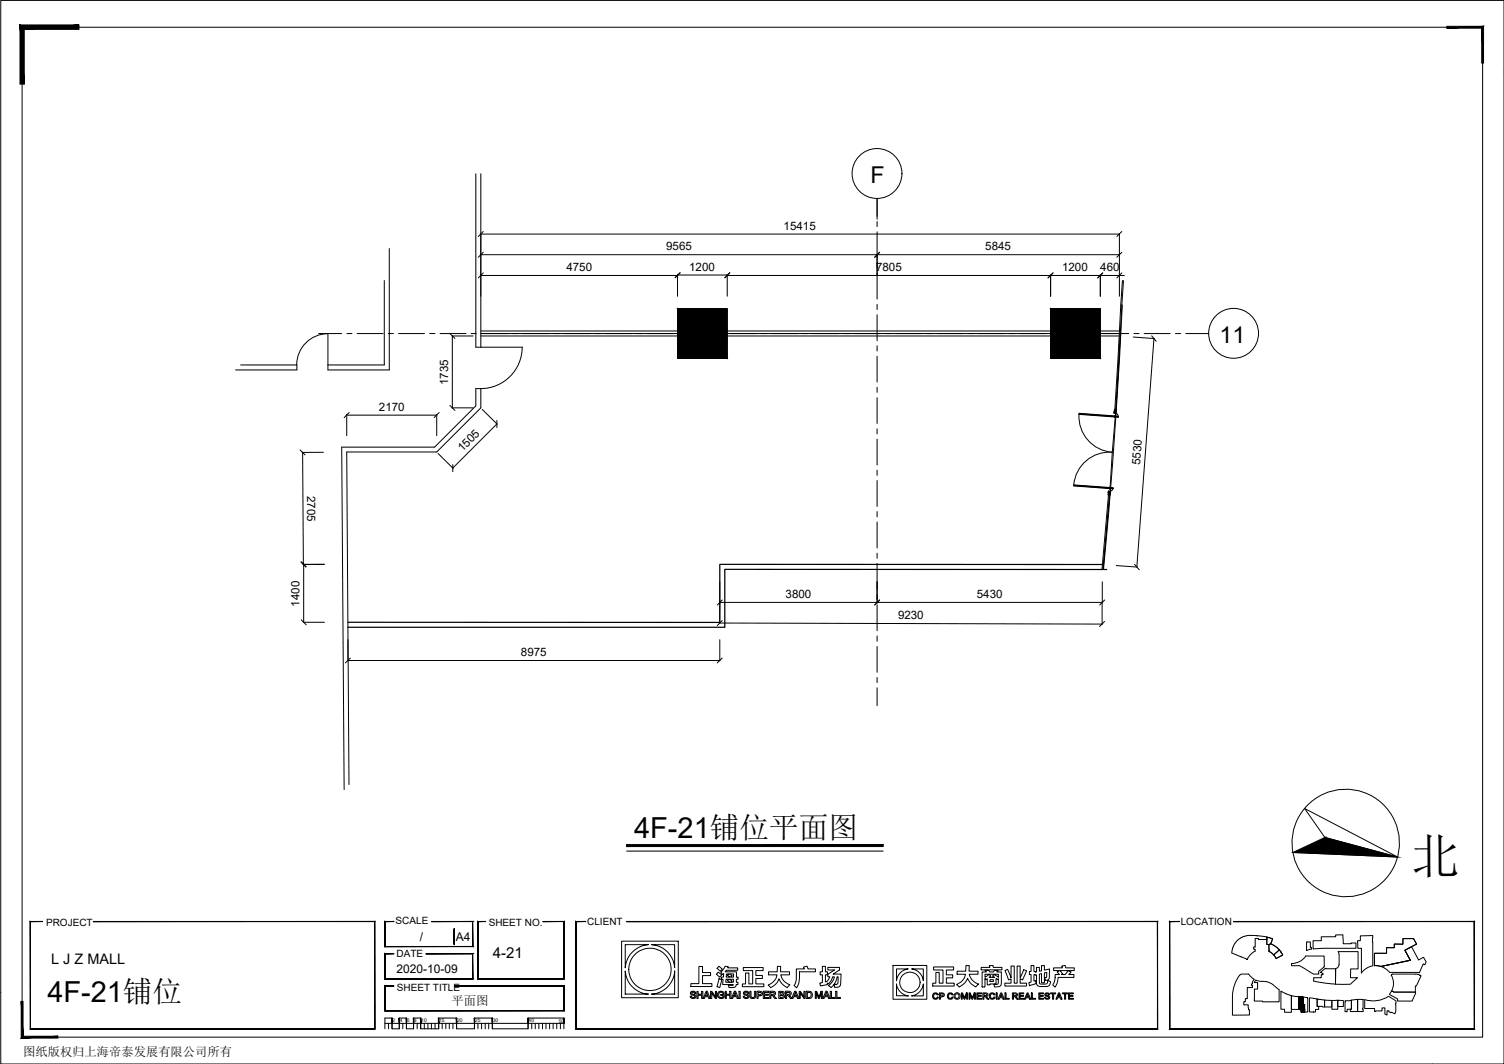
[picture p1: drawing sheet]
<svg xmlns="http://www.w3.org/2000/svg" width="420mm" height="297mm" viewBox="0 0 420 297" stroke-linecap="round" stroke-linejoin="round" font-family="sans-serif">
<g fill="none" stroke="#000" stroke-width=".28">
<path d="M245 55.4v5M245 61.8v1.5M245 64.7v7.3M245 73.4v1.4M245 76.3v7.2M89 93.1h6.4M96.9 93.1h1.4M99.8 93.1h7.2M108.5 93.1h1.4M111.3 93.1h7.3M120 93.1h1.5M122.9 93.1h7.3"/>
<path d="M131.6 93.1h1.5M134.5 93.1h7.2M143.2 93.1h1.4M146.1 93.1h7.2M154.8 93.1h1.4M157.6 93.1h7.3M166.3 93.1h1.5M169.2 93.1h7.2M177.9 93.1h1.5M180.8 93.1h7.2M189.5 93.1h1.4M192.4 93.1h7.2"/>
<path d="M201 93.1h1.5M203.9 93.1h7.3M212.6 93.1h1.5M215.5 93.1h7.3M224.2 93.1h1.4M227.1 93.1h7.2M235.8 93.1h1.4M238.7 93.1h7.2M245 84.9v1.5M245 87.9v7.2M245 96.5v1.5M245 99.4v7.3"/>
<path d="M247.4 93.1h1.4M250.2 93.1h7.3M258.9 93.1h1.5M261.8 93.1h7.2M270.5 93.1h1.4M273.4 93.1h7.2M282.1 93.1h1.4M284.9 93.1h7.3M293.6 93.1h1.5M296.5 93.1h7.3M305.2 93.1h1.5M308.1 93.1h7.2"/>
<path d="M316.8 93.1h1.4M319.7 93.1h7.2M328.4 93.1h1.4M331.3 93.1h6.4M245 108.1v1.4M245 111v7.2M245 119.7v1.4M245 122.6v7.2M245 131.3v1.4M245 134.1v7.3M245 142.8v1.5M245 145.7v7.3"/>
<path d="M245 154.4v1.5M245 157.3v7.2M245 166v1.4M245 168.9v7.2M245 177.5v1.5M245 180.5v7.2M245 189.1v1.5M245 192v5"/>
</g>
<!-- layer: 0 -->
<g fill="none" stroke="#000" stroke-width=".28">
<path d="M.2 .1h420v296.9h-420zM6.2 7.6h408v281.9h-408zM135 64.6l-1.4 1.4M135 76.2l-1.4 1.4M135 70.4l-1.4 1.4M190 76.2l-1.4 1.4M190 76.1l-1.4 1.4M203.9 76.1l-1.4 1.4M203.9 76.2l-1.4 1.4M245.7 70.4l-1.4 1.4M294.2 76.2l-1.4 1.4M308.1 76.2l-1.4 1.4"/>
<path d="M313.4 64.6l-1.4 1.4M313.4 76.2l-1.4 1.4M313.4 70.4l-1.4 1.4M125.7 93.1l1.4 1.4M321.7 93.8l1.3 1.5M97.5 115.2l-1.4 1.4M122.7 115.2l-1.4 1.4M125.7 113.2l1.4 1.4M138.8 117.4v2M83.8 125.6l1.4 1.4M126.5 129.7v2M84.1 156.9l1.4 1.4"/>
<path d="M84.2 156.8l1.4 1.4M316.9 157.6l1.4 1.5M84.2 173l1.4 1.4M201.8 173.3l-1.4 1.4M201.8 167.5l-1.4 1.4M245.7 167.5l-1.4 1.4M308.6 173.5l-1.4 1.4M308.6 167.5l-1.4 1.4M97.9 183.7l-1.4 1.4M201.8 183.7l-1.4 1.4M175 237.6h71.7M361.2 238l29.2 1.3"/>
<path d="M364.4 225.7l26 13.6-20.3-5.5zM107.5 285.7h50v1.5M108.5 285.7v1.5M109.5 285.7v1.5M111.5 285.7v1.5M112.5 285.7v1.5M113.5 285.7v1.5M115.5 285.7v1.5M116.5 285.7v1.5M117.5 285.7v1.5M118.5 285.7v1.5M119.5 285.7v1.5"/>
<path d="M120.5 285.7v1.5M121.5 285.7v1.5M122.6 285.7v1.5M123.5 285.7v1.5M124.5 285.7v1.5M125.5 285.7v1.5M126.5 285.7v1.5M127.6 285.7v1.5M132.5 285.7v1.5M133.5 285.7v1.5M134.5 285.7v1.5M135.6 285.7v1.5"/>
<path d="M136.5 285.7v1.5M137.5 285.7v1.5M147.5 285.7v1.5M148.5 285.7v1.5M149.5 285.7v1.5M150.5 285.7v1.5M151.6 285.7v1.5M152.5 285.7v1.5M153.5 285.7v1.5M154.5 285.7v1.5M155.5 285.7v1.5M156.5 285.7v1.5"/>
<path d="M157.5 284.2h-10v3h-10v-3h-5v3h-4.9v-3h-5v3h-5.1v-3h-2v3h-2v-3h-2v3h-2v-3h-2v3"/>
<circle cx="375.9" cy="235.3" r="15"/>
</g>
<g fill="#000" stroke="#000" stroke-width=".28">
<path d="M362.8 278.2l1.3 .2zM363.5 282h.9v.5z"/>
<path d="M413.9 7.9v9.7h.5zM413.9 7.9l.5-.5v10.2zM404.2 7.9h9.7l.5-.5zM404.2 7.4h10.2l-10.2 .5z"/>
<path d="M5.6 7v16.5h1.2zM5.6 7l1.2 1.2v15.3zM5.6 7l1.2 1.2 15.3-1.2zM6.8 8.2l15.3-1.2v1.2z"/>
<path d="M175 235.8v.5l71.7-.5zM175 236.3l71.7-.5v.5z"/>
<path d="M370.1 233.8l20.3 5.5-24.3-1.1zM361.2 238l4.9 .2 4-4.4z"/>
<path d="M26.1 257.2h78.6zM26.1 257.3l78.6-.1zM104.7 257.2v30.1zM104.6 257.3l.1 30zM8.5 287.3h96.2zM8.5 287.3l96.1-.1zM8.5 257.2v30.1zM8.5 257.2v30zM8.5 257.2h3.4zM8.5 257.3l3.4-.1z"/>
<path d="M120.6 257.2h11.5zM120.6 257.3l11.5-.1zM132 257.3l.1 7zM132 257.3l.1 7zM107.5 264.3h24.6zM107.5 264.3l24.5-.1zM107.5 257.2v7.1zM107.5 257.2l.1 7zM107.5 257.2h2.5zM107.6 257.3l2.4-.1z"/>
<path d="M126.9 259.3v4.4zM126.9 259.3v4.4z"/>
<path d="M151.7 257.2h5.9zM151.7 257.3l5.9-.1zM157.6 257.2v16.1zM157.5 257.3l.1 16zM133.5 273.3h24.1zM133.5 273.3l24-.1zM133.5 257.2v16.1zM133.5 257.2l.1 16zM133.5 257.2h2.1zM133.6 257.3l2-.1z"/>
<path d="M175 257.2h148.4zM175 257.3l148.4-.1zM323.4 257.2v30.1zM323.3 257.3l.1 30zM160.9 287.3h162.5zM160.9 287.3l162.4-.1zM160.9 257.2v30.1zM160.9 257.2l.1 30zM160.9 257.2h2.7zM161 257.3l2.6-.1z"/>
<path d="M344.6 257.2h67.3zM344.6 257.3l67.3-.1zM411.9 257.2v30.1zM411.9 257.3v30zM326.7 287.3h85.2zM326.7 287.3l85.2-.1zM326.7 257.2v30.1zM326.7 257.2l.1 30zM326.7 257.2h2.8zM326.8 257.3l2.7-.1z"/>
<path d="M5.9 279.6l.5 9.7v-9.7zM5.9 279.6l.5 9.7-.5 .5zM6.4 289.3l-.5 .5 10.3-.5zM5.9 289.8l10.3-.5v.5z"/>
<path d="M119 266.2h13.1zM119 266.3l13.1-.1zM132 266.3l.1 7zM132 266.3l.1 7zM107.5 273.3h24.6zM107.5 273.3l24.5-.1zM107.5 266.2v7.1zM107.5 266.2l.1 7zM107.5 266.2h2.5zM107.6 266.3l2.4-.1z"/>
<path d="M127 275.2h30.6zM127 275.3l30.6-.1zM157.6 275.2v7zM157.5 275.3l.1 6.9zM107.5 282.2h50.1zM107.5 282.2l50-.1zM107.5 275.2v7zM107.5 275.2l.1 6.9zM107.5 275.2h2.5zM107.6 275.3l2.4-.1z"/>
<path d="M362.8 278.4l1.3 2v-2zM362.8 278.4l1.3 2h-1.3z"/>
<path d="M109.5 284.2l.1 1.5zM109.5 284.2l.1 1.5z"/>
<path d="M111.5 284.2l.1 1.5zM111.5 284.2l.1 1.5z"/>
<path d="M113.5 284.2l.1 1.5zM113.5 284.2l.1 1.5z"/>
<path d="M115.5 284.2l.1 1.5zM115.5 284.2l.1 1.5z"/>
<path d="M117.5 284.2l.1 1.5zM117.5 284.2l.1 1.5z"/>
<path d="M122.5 284.2l.1 1.5zM122.5 284.2l.1 1.5z"/>
<path d="M127.5 284.2l.1 1.5zM127.5 284.2l.1 1.5z"/>
<path d="M132.5 284.2l.1 1.5zM132.5 284.2l.1 1.5z"/>
<path d="M137.5 284.2l.1 1.5zM137.5 284.2l.1 1.5z"/>
<path d="M147.5 284.2l.1 1.5zM147.5 284.2l.1 1.5z"/>
<path d="M157.5 284.2l.1 1.5zM157.5 284.2l.1 1.5z"/>
<path d="M362.8 280.4h1.6zM362.8 280.4h1.6z"/>
<path d="M362.8 280.4l1.6 1.4v-1.4zM362.8 280.4l1.6 1.4h-1.6z"/>
<path d="M363.2 281.8l1.2 .2v-.2zM363.2 281.8l1.2 .2h-.9z"/>
<path d="M363.5 282.5h.9zM363.5 282l.9 .5h-.9z"/>
</g>
<!-- layer: L03-LEASE -->
<path d="M134.3 93.1h178.8M313.5 85.2a1616.9 1616.9 0 0 1-5.2 73.8" fill="none" stroke="#000" stroke-width=".28"/>
<!-- layer: L04-DR -->
<path d="M91.6 93.2a8.7 8.7 0 0 0-8.7 8.7M91.6 93.2v8.7M134.3 96.9h11.6a11.6 11.6 0 0 1-11.6 11.6" fill="none" stroke="#000" stroke-width=".28"/>
<!-- layer: L04-WAL -->
<path d="M132.9 48.5v48.4h1.4v-48.4M108.8 69.4v33.9h-17.2v-1.4h15.8v-23.6M67.2 101.9h15.7v1.4h-17.1M134.3 108.5v5.4l-12.3 12.3h-25.1l.6 92.8M134.4 108.5h-1.5v4.8l-11.5 11.5h-25.9l.6 95.6" fill="none" stroke="#000" stroke-width=".28"/>
<!-- layer: GLASS -->
<g fill="none" stroke="#000" stroke-width=".28">
<path d="M313.6 78.3l-2.2 36.6h.3l2.2-36.6M301.4 115.7a10 10 0 0 0 9.3 10.5M301.5 115.4l10.9 .8v.3l-10.9-.8zM301.5 115.5l10.9 .8M311.1 115h.6M311.3 114.4l.1 .5 .3 .1v.2l-.5-.1zM311.4 116v.6M311.5 115.3l.7 .3 .2 .8-10.9-.8M311.7 114.4l.1 .9-.6 .1v-.2h.5zM300 135.4l10.9 .8v.3l-10.9-.8zM300 135.5l10.9 .8-10.9-.8M309.5 137.4l.6 .1"/>
<path d="M309.6 137.4l.1 .8v-.6M309.6 137.1l.6 .2-.1 .9-.1-.8-.4-.1zM309.7 137.6l.3 .1-1.9 21.3M309.7 137.6l-1.9 21.4M309.7 136.3h.6M310 136v.6M310 137.4v.2h-.3M310.7 126.3a10 10 0 0 0-10.7 9.1M310.9 136.3l-.3 .6-.7 .3"/>
<circle cx="311.4" cy="116.3" r=".11"/>
<circle cx="309.9" cy="136.2" r=".11"/>
</g>
<!-- layer: WALL -->
<g fill="#000" stroke="#000" stroke-width=".28">
<path d="M189.3 86.2l13.9 13.9v-13.9zM189.3 86.2l13.9 13.9h-13.9z"/>
<path d="M293.5 86.2l13.9 13.9v-13.9zM293.5 86.2l13.9 13.9h-13.9z"/>
</g>
<!-- layer: L04-COL -->
<path d="M189.3 86.2h13.9v13.9h-13.9zM293.5 86.2h13.9v13.9h-13.9z" fill="none" stroke="#000" stroke-width=".28"/>
<!-- layer: 4F15-16-06.16.2006 -->
<path d="M313 93.1l-1.2 20.6-1.8 23.7-1.9 21.6" fill="none" stroke="#000" stroke-width=".28"/>
<!-- layer: DIM -->
<g fill="none" stroke="#000" stroke-width=".28">
<path d="M245 55.4v5.8M134.3 65.2v17.5M134.3 65.3h178.4M134.3 76.9h55M134.3 71.1h178.4M189.3 76.7l13.9 .1M189.3 76.8v5.9M203.2 76.9h104.2M203.2 76.7v6M245 71v5.9M293.5 76.8v5.9M306 76.9h8.1"/>
<path d="M307.4 76.8v5.9M312.7 65.2v17.5M126.3 93.8h5.9M126.4 93.8v20.1M316.6 94.1l5.9 .4M322.4 94.5l-4.8 63.8M96.9 115.8v5.9M96.9 115.9h25.1M122 115.8v5.9M126.3 113.9h5.9M134.7 114.3l4.2 4.1M138.8 118.3l-12.4 12.4"/>
<path d="M84.5 126.3l.3 31.3M90.3 126.3h-5.9M122.4 126.6l4.2 4.2M84.8 157.6h5.8M84.8 157.5v16.3M90.6 157.6h-6M311.8 157.9l5.9 .4M84.8 173.7h5.8M97.2 178.6v5.9M201 173.9l106.9 .3M201.1 162.4v5.9M201.1 178.6v5.9"/>
<path d="M245 162.4v5.9M307.9 168.4v5.9M307.9 162.4v5.9M307.9 168.2h-106.8l-.1 5.9M97.2 184.4h103.9"/>
<circle cx="245" cy="48.4" r="7"/>
<circle cx="344.6" cy="93.1" r="7"/>
</g>
<!-- layer: SK053$0$L01-WIN -->
<path d="M134.3 93.8h55M134.3 92.4h55M203.2 93.8h90.3M203.2 92.4h90.3M307.4 93.8h5.3M307.4 92.4h5.4" fill="none" stroke="#000" stroke-width=".28"/>
<!-- layer: WALL -->
<path d="M308 157.6h-106.9v16.2l-103.9-.1M309.2 159l-106.7-.1v16.2h-105.3" fill="none" stroke="#000" stroke-width=".34"/>
<g fill="none" stroke="#000" stroke-width=".28">
<path d="M344.2 266.1l4.3 1.7M344.2 265.2l-.1 .9M344.4 264.5l-.1 .6M346.3 272.3a10.2 10.2 0 0 0-2 5.7v5.4h4.7v-1.5h-.2l-.1-1.4h-1.2v-.9h.4v-.8h.5v-3.1h1.5v-.6h-.3v-.4h.3v-.6l.5-.7M346.3 272.3l.5-.4h2l1.6 1.5M350.6 265.5l-1.3 1-.8 1.3M351.1 261.2h-.2a5.5 5.5 0 0 0-6.5 3.3M351.2 261.2l2.7 .4M351.2 261.2v.1M352.5 274l-1.7-.4-.4 .6 .9 .1v1.8h-.9v3.4h2.3v.2h4.6v-3.4l-2-1.6-1.5-.6M352.5 274l1.3 .1M353.9 261.6l1.6 .5"/>
<path d="M353.9 261.6v2.1h.6v1.8v-1.8l.5-.2 .5-1.3-.5 1.3-1.1 .2zM353.9 261.6v.7h-2.4v-.3h-.9v2.4h-.4v.6h.4v.5M354.5 265.6a4.4 4.4 0 0 1 2 2l-.9-1.2zM355 263.5a6.5 6.5 0 0 1 2.8 2.2l-1.3-1.3zM357.4 265.2l-1.5 1.4M357.8 265.7l.5 .9M357.8 265.7v.1M357.8 276.7l1.5 .8 1.5 .4v4.7h-1.9v-.8h-1.1zM358.3 266.6l-1.8 1M360.8 277.9l2 .3v3.6h-2zM362.8 278.2l1.3 .2v2h.3v2.1h-.9v-.5l-.7-.2zM364.1 278.4l1.2 .1v4h-.9v-2.1h-.3z"/>
<path d="M364.8 266.9a4.9 4.9 0 0 1-4 2.1v.6h2.2l3.9 2.3h1.5v-.7l1.6-1.3-.1-3h-5.1M365.8 278.6l2.2 .3v2.1h.6l-.2 .8h-.9v.7h-1.7zM366.3 265l-1.3 .4v-2.4h1.1v1.5h.3v.5M366.8 262.6h2.3v-1.1h4v-.5h2.1v2.5l3.6-.2v1.4l-12 .2zM367 273.9l2.1 .4M367 273.9v-.9h2.1v-.9h.5v-.3l-.7-.4 1.3-1.1 2.9 .2v4.3l-4-.5M368.4 279l-.4-.1v2.1l2 .1v-1.9l-1.6-.2M370 279.2l2.1 .1v1.8h-2.1zM372.1 279.3h1.6v2.5h-1.6zM373.7 279.3h1.6v1.7h-1.6zM373.8 265.7l.3 .7M373.8 265.7h5.6v4.8h-2.1v1.4v1.1h1.9l-2 1.8h-4.1v-4.3"/>
<path d="M374.1 269.2l-.2 .7-.8 .5M374.1 266.4v2.9M375.8 279.4l1.7-.2v2.6h-1.2v.6h-.5zM377.5 279.2l1.8-.2v3.4h-2.1v-.6h.3zM379.3 279h1.5v2.5h-.2l.2 .9h-1.5zM380.3 271.6l1.4-1.3 1.8-.7v-8.4l-3.5 .1v1.3h-.7v2.1h1v6.9M384 266.1h3.4v-1.5h2.1v-1h2.4v-1.6h3l.8 1.6-3.2 1.7 1.5 2.8-8.3 1.7-1.7-.2zM385.7 269.8l8.3-1.7-1.5-2.8 1.8-1 2 3.7 1.4-.8 .7 1.3-.3 .8-.5-.2-1.1 2.5-8.3-.1-1.1-1.1zM387.9 278.1a7.9 7.9 0 0 1-6.6 1v2.4h2.7v.9h.3v-.2h1.8v-.8h.8v1.7l.6 .3v-1.2h.5v.3l1.7 .5 .2-.6 .1-3-2.1-1.2M388.7 272.2a4.6 4.6 0 0 1-.5 5.4M388.7 272.3l.2-.4h7l1.1 .6-1.3 2.7h-.3v1.8h-6l-.6-.4 .6 .4h6l.1 .3-1 2.2h-4.1v-.6l-2.2-1.2"/>
</g>
<g fill="none" stroke="#000" stroke-width=".28">
<path d="M173.7 262.7h15.8v15.8h-15.8zM174.7 263.7h6.4a7 7 0 0 0-6.4 6.5zM174.7 271.1a6.9 6.9 0 0 0 6.4 6.4h-6.4zM182 277.5a6.8 6.8 0 0 0 6.5-6.4v6.4zM182 263.7h6.5v6.5a6.9 6.9 0 0 0-6.5-6.5zM192.9 277a.87 .87 0 0 1 1.5 .3l-.3 .1-.3-.4-.5 .1a.44 .44 0 0 0 .1 .5 .44 .44 0 0 0 .5 0 .62 .62 0 0 1 .5 .8 .62 .62 0 0 1-.9 .4l-.5-.2-.2-.4 .3-.1 .2 .3 .5 .1 .3-.2-.1-.3a.91 .91 0 0 1-1.1-1zM194.7 276.8h.3v.8h1v-.8h.3v2h-.3v-.9h-1v.9h-.3zM195.2 269.8h1.1v1.7h2.2v.9h-2.2v2.2h2.6v.8h-5.9v-.8h2.2zM197.3 276.7h.3l.8 2.1h-.3l-.2-.6h-.9l-.2 .6h-.4zM197.4 277.1l.3 .9h-.6zM198.5 276.8h.1a2.47 2.47 0 0 1 1.3 1.5v-1.5h.3v2h-.3l-1.1-1.7v1.7h-.3zM200.6 271.4l1 .7-.6 .7-.8-.8z"/>
<path d="M200.8 276.9l.9-.1 .4 .2 .2 .3-.2 .1a.7 .7 0 0 0-1-.3 .7 .7 0 0 0-.1 1.1 .7 .7 0 0 0 1 0v-.3h-.6v-.2h.9a1.02 1.02 0 0 1-1.3 1.1 1.02 1.02 0 0 1-.4-1.7zM200.8 269.8l1 .7-.5 .7-1-.9zM200.9 273.2l.7 .3-.5 2.2-.8-.2zM202.6 269.8l.9 .1-.2 .3h2.8v.7h-1.2a2.56 2.56 0 0 0-2.1 .1l-.2 .3h3.1v1.5h.5v.6h-.5v.8h.5v.7h-.5a1.3 1.3 0 0 1-2.1 .6l-.1-.4h1.3l.1-.2h-3l.1-1.5h-.5v-.6l.6-.1 .1-.9-.3 .3-.5-.6zM202.6 276.8h.3v.8h1v-.8h.3v2h-.3v-.9h-1v.9h-.3zM202.8 273.4h.8l-.4 .4 .7 .4h-1.2zM203 271.9h.6l-.4 .4 .7 .5h-1zM203.8 273.4h1.1v.8h-.8l.4-.3zM203.8 271.9h1.1v.9h-.8l.4-.4zM205.1 276.7h.4l.8 2.1h-.3l-.2-.6h-.9l-.2 .6h-.4zM205.3 277.1l.4 .9h-.7zM206.5 276.8h.3v2h-.3z"/>
<path d="M207.6 270.1h5.6v.9h-2v1.3h1.8v.9h-1.8v1.5h2.2v.7h-6v-.7h.9v-3.1h.9v3.1h1.1v-3.7h-2.7zM207.7 277a.87 .87 0 0 1 1.5 .3l-.3 .1-.3-.4-.5 .1a.44 .44 0 0 0 .1 .5 .44 .44 0 0 0 .5 0 .63 .63 0 0 1 .5 .8 .63 .63 0 0 1-.9 .4l-.5-.2-.2-.4 .3-.1 .2 .3 .5 .1 .3-.2-.1-.3a.9 .9 0 0 1-1.1-1zM209.5 276.8h.3v.6a.64 .64 0 0 0 .1 .8 .64 .64 0 0 0 .8 .2l.1-1.6h.3v.6a.91 .91 0 0 1-.7 1.4 .91 .91 0 0 1-.9-1.3zM211.5 276.7a1.19 1.19 0 0 1 1.5 .8 1.15 1.15 0 0 1-1.2 .5v.8h-.3zM211.8 277.1a.64 .64 0 0 1 .9 .4l-.9 .2zM213.2 276.7h1.6v.4h-1.2v.5h1.1v.3h-1.1v.6h1.2v.3h-1.6zM214.7 271.3h2.4l.1-1.5h.9v1.5h2.5v.8h-2.5a3.8 3.8 0 0 0 2.5 2.8l-.6 .8a4.3 4.3 0 0 1-2.4-2.5 4.2 4.2 0 0 1-2.3 2.5l-.7-.7a3.8 3.8 0 0 0 2.4-2.9h-2.3zM215.1 276.7h.7a.63 .63 0 0 1 .9 .4 .63 .63 0 0 1-.5 .8l.7 .9h-.4l-.7-.9h-.5v.9h-.2zM215.3 277.1h.6a.3 .3 0 0 1 .4 .2 .3 .3 0 0 1-.4 .3h-.6zM217.6 276.8h.8a.53 .53 0 0 1 .6 .2 .53 .53 0 0 1-.1 .7 .65 .65 0 0 1 .1 .9 .65 .65 0 0 1-.9 .2h-.5zM217.9 277.1h.8a.42 .42 0 0 1-.3 .5 .42 .42 0 0 1-.5-.2zM217.9 277.9h.2a.43 .43 0 0 1 .5 0 .43 .43 0 0 1 .1 .5l-.8 .1z"/>
<path d="M219.4 276.8l.8-.1a.62 .62 0 0 1 .8 .4 .62 .62 0 0 1-.5 .8l.8 .9h-.5l-.7-.9h-.3v.9h-.4zM219.8 277.1h.3a.3 .3 0 0 1 .5 .1 .3 .3 0 0 1-.2 .4h-.6zM222 276.7h.3l.9 2.1h-.4l-.2-.6h-.9l-.2 .6h-.4zM222.2 277.1l.3 .9h-.7zM222.5 270.5h2.2l-.2-.6 .9-.2 .3 .8h2.1v.8h-4.4v1.2a5.9 5.9 0 0 1-.9 3.3l-.7-.7a8 8 0 0 0 .7-3.9zM223.3 276.8h.3l1 1.5v-1.5h.3v2h-.3l-1-1.7v1.7h-.3zM225.2 276.7h.4a1.08 1.08 0 0 1 1.4 1.1 1.08 1.08 0 0 1-1.5 1h-.3zM225.6 277.1a.76 .76 0 0 1 1 .6 .76 .76 0 0 1-1 .7zM227.8 276.8h.3l.7 1.5 .6-1.5h.3v2a.82 .82 0 0 1-.3-1.2l.1-.5-.6 1.6-.3 .1-.6-1.7v1.7h-.2zM229.7 269.8h.9v1.5h.5v.8h-.5v2a1.49 1.49 0 0 0 1.2-1.4h-.5v-.7l1.8-1.2h-1.8v-.7h3.2v.7l-1.8 1.1h2.3l-.1 2.2a1.29 1.29 0 0 1-.4 1.3 1.29 1.29 0 0 1-1.4 .2l-.1-.7-.8 .8-.8-.5a3.9 3.9 0 0 0 1.7-2.5h-.5l-.9 1.7-.3 .3-.3-.3v.5l-1.9 .3-.2-.8 .7-.1v-2.2h-.6v-.8h.6zM230.7 276.7h.4l.8 2.1h-.4l-.2-.6h-.9l-.2 .6h-.3zM230.9 277.1l.3 .9h-.7z"/>
<path d="M231.9 276.8h.4v1.7h1v.3h-1.4zM233.5 276.8h.3v1.7h1v.3h-1.3zM233.8 272.7h.3v1.4a.74 .74 0 0 1-.3 .7 .74 .74 0 0 1-.8 0l.6-1.1zM249.5 269.5h9.4v9.5h-9.4zM250.4 274.7a3.9 3.9 0 0 0 3.3 3.3h-3.3zM250.4 270.5h3.3a3.7 3.7 0 0 0-3.3 3.3zM254.6 278a3.9 3.9 0 0 0 3.3-3.3v3.3zM254.7 270.5h3.2v3.3a3.8 3.8 0 0 0-3.2-3.3zM260.8 269.9h5.6v.9h-2v1.3h1.7v.9h-1.7v1.5h2.2v.8h-6v-.8h.9v-3h.9v3h1v-3.7h-2.6zM260.8 277.3l.4-.1a.71 .71 0 0 1 .9 .5l-.3 .1a.48 .48 0 0 0-.5-.4 .48 .48 0 0 0-.4 .5l-.1 .3a.54 .54 0 0 0 .5 .5 .54 .54 0 0 0 .6-.4l.2 .1a.89 .89 0 0 1-1.4 .4 .89 .89 0 0 1 .1-1.5zM262.4 277.2h.1a.83 .83 0 0 1 .9 0 .83 .83 0 0 1 .3 .8l-1 .3v.7h-.3zM262.7 277.4l.7 .1a.36 .36 0 0 1-.2 .5 .36 .36 0 0 1-.5-.2z"/>
<path d="M265 277.3l.3-.1a.71 .71 0 0 1 .9 .5l-.3 .1a.48 .48 0 0 0-.5-.4 .48 .48 0 0 0-.4 .5v.3a.54 .54 0 0 0 .5 .5 .54 .54 0 0 0 .5-.4l.3 .1a.89 .89 0 0 1-1.4 .4 .89 .89 0 0 1 .1-1.5zM267.4 271.1h2.4v-1.5h1l-.1 1.5h2.5v.9h-2.4a4 4 0 0 0 2.5 2.7l-.7 .8a4.3 4.3 0 0 1-2.3-2.4 3.7 3.7 0 0 1-2.5 2.3l-.5-.6a3.7 3.7 0 0 0 2.4-2.8h-2.3zM268.6 277.2h.3l.5 1.4 .6-1.4h.3v1.8h-.3l.1-1.5-.6 1.5h-.2l-.5-1.5v1.5h-.2zM270.7 277.2h.4l.5 1.4 .5-1.4h.4v1.8l-.3-.1v-1.4l-.5 1.5-.2-.1-.5-1.4v1.5h-.3zM272.9 277.2h1.3v.2h-1v.5h1v.3h-1v.5h1.1v.3h-1.4zM274.1 270.1h2.4l-.1-.5h1.1v.5h2.4v.6h-5.8zM274.4 271.3h1.1l-.3-.4h1a.72 .72 0 0 0 1.1 .4h.2a.82 .82 0 0 1 1.1-.4h.2l-.3 .4h1.2v3.1a.87 .87 0 0 1-.7 1l-1.2 .1-.1-.7a.9 .9 0 0 0 1.2-.5v-1.1l-.2 .3-.4-.3-.1 1.5h-1.6v.2h-.8v-1.7l-.4 .3-.2-.3v2.3h-.8zM274.6 277.2h.1a.98 .98 0 0 1 1.3 .6l-.4 .4 .6 .8h-.4l-.5-.8h-.4v.8h-.3zM274.9 277.4l.8 .1a.44 .44 0 0 1-.3 .5 .44 .44 0 0 1-.5-.2zM275.2 272h3.7v.8l-1.2-.7-.4 .4 .6 .4h-1.6l.5-.4-.5-.5-1.1 .8zM276.6 273.5h.9v.5h-.9zM276.6 277.3l.9-.1 .5 .5-.4 .1a.47 .47 0 0 0-.5-.4 .47 .47 0 0 0-.4 .5v.3a.54 .54 0 0 0 .5 .5 .54 .54 0 0 0 .5-.4l.2 .1a.71 .71 0 0 1-.6 .7 .71 .71 0 0 1-.8-.5l-.1-.5z"/>
<path d="M278.3 277.2h.3v1.8h-.3zM279.6 277.2h.2l.8 1.8h-.4l-.1-.5h-.8l-.2 .5h-.3zM279.7 277.5l.3 .8h-.6zM280.8 271l.7-.4 .9 2.3v-3.2h.3a.51 .51 0 0 1 .7 .1 .51 .51 0 0 1-.1 .7v4h.8v-4.8h.9v3.3l1-2.3 .8 .3-1.1 2.5-.7-.3v1.3h1.8v.8h-6.1a.53 .53 0 0 1 .3-.8h1.4v-1.2l-.7 .2zM280.8 277.2h.3v1.5h.8v.3h-1.1zM282.9 277.2h.1a1.02 1.02 0 0 1 1.3 .6l-.5 .4 .6 .8h-.3l-.6-.8h-.4v.8h-.3zM283.1 277.4l.8 .1a.41 .41 0 0 1-.3 .5 .41 .41 0 0 1-.5-.2zM284.7 277.2h1.3v.2h-1.1v.5h1v.3h-1v.5h1.1v.3h-1.3zM286.9 277.2h.3l.8 1.8h-.4l-.2-.5h-.7l-.2 .5h-.3zM287.1 277.5l.3 .8h-.6zM288 269.6h.8v1.6h.4v.2l.4-.1v-1.2h.8v1h.3l.3-.1v-1.4h.8v1.2l1.4-.3v2.1a.88 .88 0 0 1-1.2 1l-.2-.7 .6-.2v-1.2l-.6 .1v2.7h-.8v-2.5l-.6 .2v1.5a.8 .8 0 0 0 .5 1.2h1a.71 .71 0 0 0 .7-.2 .71 .71 0 0 0 .1-.8l.7 .4a1.12 1.12 0 0 1-1.3 1.3h-.6a2.02 2.02 0 0 1-1.9-.5v-2.8l-.4 .2-.1-.2h-.3v1.8l.6-.1a.8 .8 0 0 1-.7 1.1l-1.1 .3-.2-.7v-.2l.6-.2v-2h-.4v-.9h.4zM288.1 277.2h.3v1.5h.9v.3h-1.2z"/>
<path d="M290.2 277.2h1.3v.2h-1v.5h1v.3h-1v.5h1v.3h-1.3zM292 277.3l.2-.1a.55 .55 0 0 1 .6-.1 .55 .55 0 0 1 .3 .6l-.8-.3-.1 .3 .2 .2a.64 .64 0 0 1 .8 .6 .64 .64 0 0 1-1 .4l-.4-.5 .9 .3 .2-.2v-.2a.71 .71 0 0 1-.8-.2 .71 .71 0 0 1-.1-.8zM293.5 277.2h1.4v.2h-.6v1.6h-.3v-1.6h-.5zM294.3 270.2h2.5l-.2-.5 .9-.2 .2 .7h2.1a.42 .42 0 0 1 .4 .3 .42 .42 0 0 1-.2 .5h-1.6l.8 .3-.6 .8h1.4v.8l-4.4 .1a3.7 3.7 0 0 1-.9 2.5l-.6-.6 .5-1.2 .2-1.6h1.2l-.7-.8 .7-.3h-1.7zM295.7 277.2h.3l.7 1.8h-.3l-.2-.5h-.8l-.1 .5h-.3zM295.9 277.5l.2 .8h-.5zM296.1 271h2.2a1.14 1.14 0 0 1-1.5 1.1h-.2l.3-.2zM296.8 277.2h1.4v.2h-.5v1.6h-.3v-1.6h-.6zM298.5 277.2h1.3v.2h-1v.5h1v.3h-1v.5h1.1v.3h-1.4z"/>
<circle cx="181.6" cy="270.6" r="5.9"/>
<circle cx="254.2" cy="274.3" r="2.85"/>
<circle cx="267.3" cy="278.1" r=".63"/>
<circle cx="267.4" cy="278.1" r=".9"/>
</g>
<text font-size="13.7" x="394.2" y="244.1">北</text>
<g font-size="8.1">
<text x="177.2" y="234">4F-21铺位平面图</text>
<text x="13.3" y="279.8">4F-21铺位</text>
</g>
<g font-size="6.5">
<text x="243.2" y="51">F</text>
<text x="340.7" y="95.6">11</text>
</g>
<text font-size="4.2" x="137.7" y="267.3">4-21</text>
<text font-size="4" x="14.3" y="269.1">L J Z MALL</text>
<g font-size="3.4">
<text x="117.3" y="262.7">/</text>
<text x="127.3" y="262.7">A4</text>
<text x="110.8" y="271.6">2020-10-09</text>
<text x="126.2" y="280.7">平面图</text>
<text x="6.5" y="294.8">图纸版权归上海帝泰发展有限公司所有</text>
</g>
<g font-size="3.2">
<text x="218.9" y="64.1">15415</text>
<text x="186.1" y="69.9">9565</text>
<text x="275.3" y="69.9">5845</text>
<text x="158.2" y="75.7">4750</text>
<text x="192.5" y="75.6">1200</text>
<text x="244.7" y="75.7">7805</text>
<text x="296.7" y="75.7">1200</text>
<text x="307.4" y="75.7">460</text>
<text x="125.2" y="107.6" transform="rotate(-90 125.2 107.6)">1735</text>
<text x="105.9" y="114.7">2170</text>
<text x="129.2" y="126.3" transform="rotate(-45 129.2 126.3)">1505</text>
<text x="318.5" y="129.9" transform="rotate(-86 318.5 129.9)">5530</text>
<text x="85.8" y="138.4" transform="rotate(90 85.8 138.4)">2705</text>
<text x="219.5" y="167">3800</text>
<text x="272.9" y="167">5430</text>
<text x="83.7" y="169.3" transform="rotate(-90 83.7 169.3)">1400</text>
<text x="250.9" y="172.9">9230</text>
<text x="145.5" y="183.2">8975</text>
</g>
<g font-size="2.8">
<text x="12.9" y="258.6">PROJECT</text>
<text x="110.5" y="258.1">SCALE</text>
<text x="136.5" y="258.4">SHEET NO.</text>
<text x="164" y="258.3">CLIENT</text>
<text x="329.9" y="258.3">LOCATION</text>
<text x="110.8" y="267.3">DATE</text>
<text x="110.9" y="276.6">SHEET TITLE</text>
</g>
<g font-size="1.4">
<text x="109.7" y="285.4">2</text>
<text x="111.7" y="285.4">4</text>
<text x="113.7" y="285.4">6</text>
<text x="115.7" y="285.4">8</text>
<text x="117.7" y="285.4">10</text>
<text x="122.7" y="285.4">15</text>
<text x="127.7" y="285.4">20</text>
<text x="132.7" y="285.4">25</text>
<text x="137.7" y="285.4">30</text>
<text x="147.7" y="285.4">40</text>
<text x="156.1" y="285.5">50</text>
</g>
</svg>
